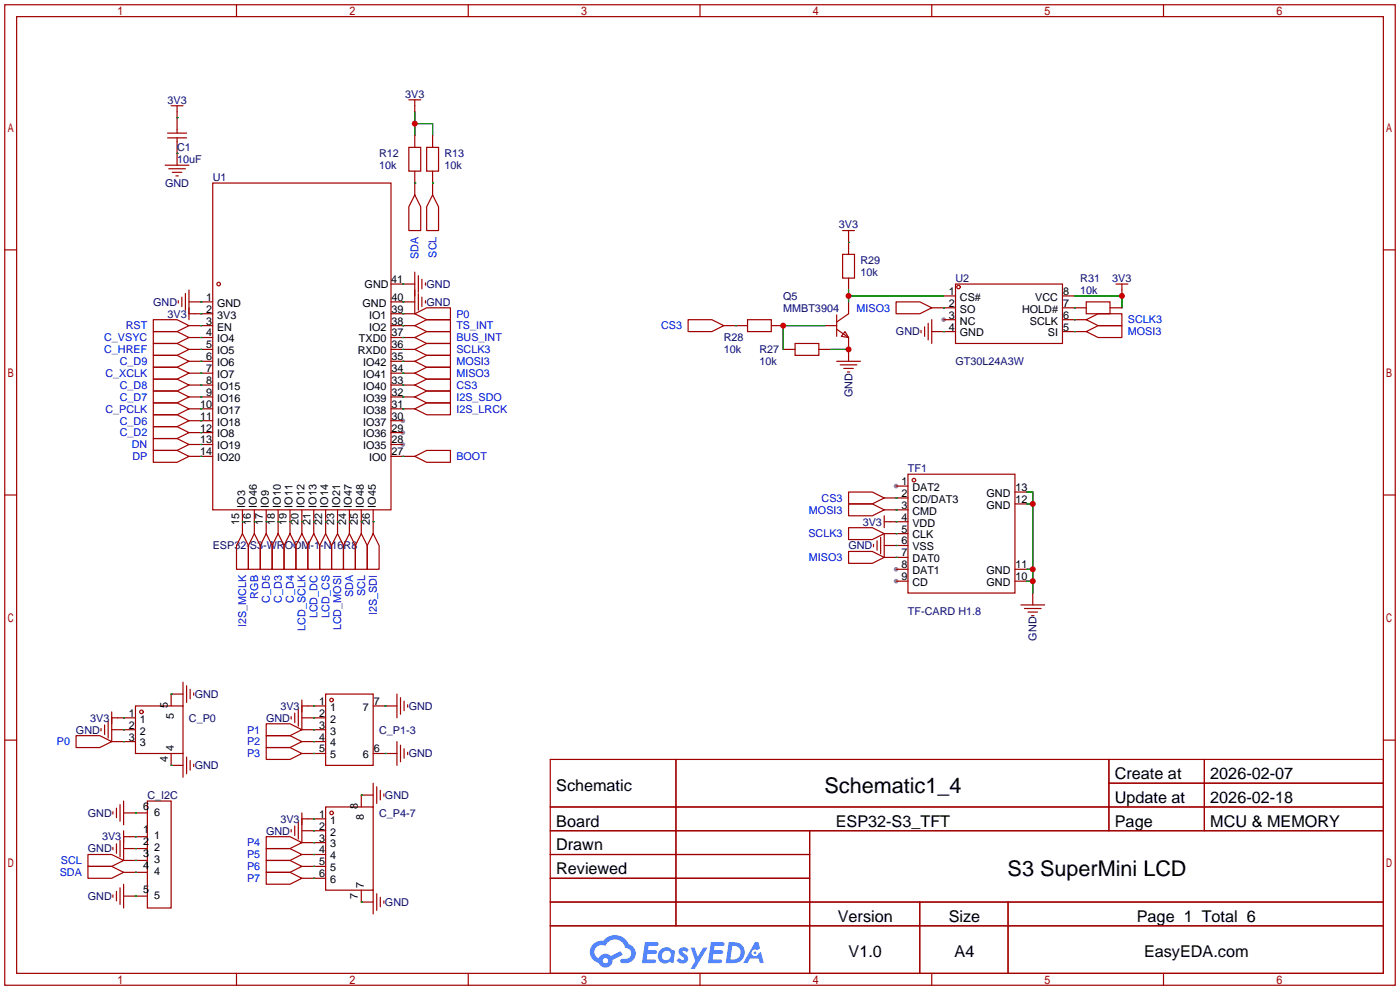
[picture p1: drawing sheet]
<svg xmlns="http://www.w3.org/2000/svg" width="299mm" height="212mm" viewBox="0 0 299 212" stroke-linecap="round" stroke-linejoin="round" font-family="sans-serif">
<g fill="#999">
<circle cx="86.1" cy="95" r=".51"/>
<circle cx="86.1" cy="92.5" r=".51"/>
<circle cx="86.1" cy="89.9" r=".51"/>
<circle cx="201.7" cy="68.3" r=".51"/>
<circle cx="191.5" cy="124.2" r=".51"/>
<circle cx="191.5" cy="121.7" r=".51"/>
<circle cx="191.5" cy="103.9" r=".51"/>
</g>
<g fill="none" stroke="#a10000" stroke-width=".25">
<path d="M1 1h297.2v209.6h-297.2zM3.6 3.6h292.1v204.4h-292.1zM50.5 1v2.6M100.1 1v2.6M149.6 1v2.6M199.1 1v2.6M248.7 1v2.6M1 53.4h2.6M295.7 53.4h2.5M1 105.8h2.6M295.7 105.8h2.5M1 158.2h2.6"/>
<path d="M295.7 158.2h2.5M117.6 162.3h178.1v45.7h-178.1zM117.6 172.5h178.1M117.6 177.5h178.1M144.5 162.3v35.6M173 177.5v30.5M237 162.3v15.2M237 167.4h58.7M257.4 162.3v15.2M117.6 182.6h55.4M117.6 192.8h178.1M117.6 187.7h55.4"/>
<path d="M117.6 197.9h178.1M196.6 192.8v15.2M215.4 192.8v15.2M50.5 208v2.6M100.1 208v2.6M149.6 208v2.6M199.1 208v2.6M248.7 208v2.6"/>
</g>
<g fill="#5487ff">
<path d="M145.3 202.7a1.3 1.3 0 0 1 1.9 .3l-.4 .6a.54 .54 0 0 0-.9-.2l.1 .2a1.34 1.34 0 0 1 .9 1.8 1.47 1.47 0 0 1-2.3-.1l.5-.6 .8 .5a.31 .31 0 0 0 .4-.3 .31 .31 0 0 0-.3-.4 1.12 1.12 0 0 1-.7-1.8z"/>
<path d="M147.6 202.5h.9l.6 2 1.2-2h.9l-2.7 4.6h-.9l1-1.7z"/>
<path d="M137.8 201.4h1.7a1.31 1.31 0 0 1 1.2 .2 .4 .4 0 0 1-.3 .5l-1.8 .1-.1 .9h1.6a.4 .4 0 0 1 .4 .4 .4 .4 0 0 1-.5 .4h-1.6l-.2 1.2h1.4a.46 .46 0 0 1 .5 0 .46 .46 0 0 1 .1 .5l-.4 .2h-2.6z"/>
<path d="M151.9 201.4h1.7a1.32 1.32 0 0 1 1.2 .2 .39 .39 0 0 1-.3 .5l-1.8 .1-.1 .9h1.6a.4 .4 0 0 1 .4 .4 .4 .4 0 0 1-.4 .4h-1.7l-.2 1.2h1.4a.46 .46 0 0 1 .5 0 .46 .46 0 0 1 .1 .5l-.4 .2h-2.6z"/>
<path d="M161.3 201.4h.8l.3 1.3-.6 .4a.75 .75 0 0 0-1.1 .3 .75 .75 0 0 0 .5 1 .75 .75 0 0 0 .9-.7l.5-.2 .6 2.3h-.8l-.3-.9h-1.8l-.5 .9h-1z"/>
<path d="M155.7 201.4l-.6 4.4h1.5a2.27 2.27 0 0 0 2.6-2.2 2.27 2.27 0 0 0-2.7-2.2zM156.5 202.1a1.5 1.5 0 0 1 1.8 1.6 1.5 1.5 0 0 1-1.9 1.4h-.3z"/>
<path d="M141.2 203a1.6 1.6 0 0 0-.3 2.3 1.6 1.6 0 0 0 2.3 .2l.7 .3 .3-2.4-.1-.3-.5-.1a1.58 1.58 0 0 0-2.4 0zM141.8 203.5a.98 .98 0 0 1 1.6 .4 .98 .98 0 0 1-1.1 1.3 .94 .94 0 0 1-.9-.7 .94 .94 0 0 1 .4-1z"/>
<path d="M126.8 201.8a2.37 2.37 0 0 0 1.1 4 1.54 1.54 0 0 0 1.8 1 1.54 1.54 0 0 0 1.2-1.6l2.2-1.1-.5-.8-2 1a1.57 1.57 0 0 0-2.7 .5 1.5 1.5 0 0 1-.7-2.1 1.5 1.5 0 0 1 2.2-.5 2.23 2.23 0 0 1 2.3-1.4 2.23 2.23 0 0 1 2 1.8 1.16 1.16 0 0 1 1.2 1.1 1.16 1.16 0 0 1-1.1 1.2h-.7a.47 .47 0 0 0-.5 .4 .47 .47 0 0 0 .4 .5 2.17 2.17 0 0 0 2.5-.9 2.17 2.17 0 0 0-.3-2.7l-.8-.4a3.2 3.2 0 0 0-5.5-.7l-1.1 .1zM128.8 205.3a.6 .6 0 0 1 1.2 0 .6 .6 0 0 1-1.2 0z"/>
<circle cx="161.4" cy="203.6" r=".28"/>
</g>
<g fill="none" stroke="#a10000" stroke-width=".25">
<path d="M35.3 35.3h5.1M35.8 29.5h4.1M35.8 28.4h4.1M36.1 36.1h3.5M36.6 22.6h2.5M36.8 36.8h2.1M37.6 37.6h.5M37.8 22.6v5.8M37.8 29.5v5.8M45.5 39.1h38.1v69.9h-38.1zM87.4 31.5h2.5v5.1h-2.5zM87.4 21.3h2.5"/>
<path d="M88.6 21.3v2.6M88.6 29v2.5M88.6 36.6v5.1M91.2 31.5h2.5v5.1h-2.5zM92.5 29v2.5M92.5 36.6v5.1M88.6 41.7l1.3 2.5v5.1h-2.5v-5.1zM88.6 58.2v8.9M89.4 58.9v3.6M90.2 59.7v2M92.5 41.7l1.2 2.5v5.1h-2.5v-5.1zM180.1 54.4h2.5v5h-2.5z"/>
<path d="M180.1 49.3h2.5M181.4 49.3v5.1M181.4 59.4v2.6M32.8 68.3h5l2.6 1.3-2.6 1.3h-5zM32.8 70.9h5l2.6 1.2-2.6 1.3h-5zM32.8 73.4h5l2.6 1.3-2.6 1.2h-5zM32.8 75.9h5l2.6 1.3-2.6 1.3h-5zM32.8 78.5h5l2.6 1.3-2.6 1.2h-5zM38.1 64.3v.5M38.9 63.5v2M39.6 62.7v3.6M40.4 64.5h5.1"/>
<path d="M40.4 67.1h5.1M40.4 69.6h5.1M40.4 72.1h5.1M40.4 74.7h5.1M40.4 77.2h5.1M40.4 79.8h5.1M40.4 62v6.3M83.6 64.5h5M83.6 67.1h5M83.6 69.6h5M83.6 72.1h5M83.6 74.7h5"/>
<path d="M83.6 77.2h5M83.6 79.8h5M83.6 60.7h5M88.6 79.8l2.6-1.3h5.1v2.5h-5.1zM88.6 77.2l2.6-1.3h5.1v2.6h-5.1zM88.6 74.7l2.6-1.3h5.1v2.5h-5.1zM88.6 72.1l2.6-1.2h5.1v2.5h-5.1zM88.6 69.6l2.6-1.3h5.1v2.6h-5.1zM88.6 67.1l2.6-1.3h5.1v2.5h-5.1zM89.4 62.7v3.6M90.2 63.5v2M90.9 60.5v.5"/>
<path d="M90.9 64.3v.5M147.1 68.3h5l2.6 1.3-2.6 1.3h-5zM154.7 69.6h5.1M159.8 68.3h5v2.6h-5zM164.8 69.6h2.6M167.4 74.7h2.5M169.9 73.4h5.1v2.5h-5.1zM175 74.7h2.5M176.3 69.6h2.5M178.8 77.2h5.1M178.8 67.3v4.6M178.8 70.4l2.6 1.7"/>
<path d="M179.6 78h3.5M180.3 78.7h2.1M180.6 70.9l.8 1.2-1.6-.2zM181.1 79.5h.5M181.4 64.5v2.6l-2.6 1.7M181.4 72.1v5.1M191.5 64.5h5.1l2.5 1.3-2.5 1.3h-5.1zM196.8 70.6v.5M197.6 69.8v2.1M198.4 69.1v3.5M199.1 65.8h5.1M199.1 70.9h5.1"/>
<path d="M199.1 68.3v5.1M201.7 63.2h2.5M201.7 68.3h2.5M204.2 60.7h22.9v12.7h-22.9zM227.1 63.2h2.5M227.1 65.8h5.1M227.1 68.3h5.1M227.1 70.9h5.1M232.2 64.5h5v2.6h-5zM232.2 70.9l2.5-1.3h5.1v2.5h-5.1zM232.2 68.3l2.5-1.2h5.1v2.5h-5.1zM237.2 65.8h2.6"/>
<path d="M238.5 60.7h2.5M239.8 60.7v2.5M32.8 81h5l2.6 1.3-2.6 1.3h-5zM32.8 83.6h5l2.6 1.2-2.6 1.3h-5zM32.8 86.1h5l2.6 1.3-2.6 1.2h-5zM32.8 88.6h5l2.6 1.3-2.6 1.3h-5zM32.8 91.2h5l2.6 1.3-2.6 1.2h-5zM32.8 93.7h5l2.6 1.3-2.6 1.3h-5zM32.8 96.3h5l2.6 1.2-2.6 1.3h-5zM40.4 82.3h5.1M40.4 84.8h5.1M40.4 87.4h5.1"/>
<path d="M40.4 89.9h5.1M40.4 92.5h5.1M40.4 95h5.1M40.4 97.5h5.1M83.6 82.3h5M83.6 84.8h5M83.6 87.4h5M83.6 89.9h2.5M83.6 92.5h2.5M83.6 95h2.5M83.6 97.5h5M88.6 97.5l2.6-1.2h5.1v2.5h-5.1z"/>
<path d="M88.6 87.4l2.6-1.3h5.1v2.5h-5.1zM88.6 84.8l2.6-1.2h5.1v2.5h-5.1zM88.6 82.3l2.6-1.3h5.1v2.6h-5.1zM51.8 114l1.3 2.6v5.1h-2.6v-5.1zM51.8 109v5M54.4 114l1.2 2.6v5.1h-2.5v-5.1zM54.4 109v5M56.9 114l1.3 2.6v5.1h-2.6v-5.1zM56.9 109v5M59.4 114l1.3 2.6v5.1h-2.5v-5.1zM59.4 109v5M62 114l1.2 2.6v5.1h-2.5v-5.1z"/>
<path d="M62 109v5M64.5 114l1.3 2.6v5.1h-2.6v-5.1zM64.5 109v5M67.1 114l1.2 2.6v5.1h-2.5v-5.1zM67.1 109v5M69.6 114l1.3 2.6v5.1h-2.6v-5.1zM69.6 109v5M72.1 114l1.3 2.6v5.1h-2.5v-5.1zM72.1 109v5M74.7 114l1.2 2.6v5.1h-2.5v-5.1zM74.7 109v5M77.2 114l1.3 2.6v5.1h-2.6v-5.1z"/>
<path d="M77.2 109v5M79.8 114l1.2 2.6v5.1h-2.5v-5.1zM79.8 109v5M181.4 105.2h5l2.6 1.2-2.6 1.3h-5zM181.4 117.9h5l2.6 1.2-2.6 1.3h-5zM181.4 107.7h5l2.6 1.3-2.6 1.2h-5zM181.4 112.8h5l2.6 1.2-2.6 1.3h-5zM186.7 116.3v.5M187.5 115.6v2M188.2 114.8v3.6M189 119.1h5.1M189 116.6h5.1"/>
<path d="M189 114h5.1M189 111.5h5.1M189 109h5.1M189 106.4h5.1M189 110.2v2.6M189 114v5.1M191.5 103.9h2.6M194.1 101.3h22.8v25.4h-22.8zM216.9 105.2h2.6M216.9 107.7h2.6M191.5 121.7h2.6M191.5 124.2h2.6"/>
<path d="M216.9 121.7h2.6M216.9 124.2h2.6M218.2 129.3h5.1M218.9 130h3.6M219.7 130.8h2M220.5 131.6h.5M220.7 126.7v2.6M16.3 157.2h5l2.6 1.3-2.6 1.3h-5zM21.6 155.7v.5M22.4 154.9v2.1M23.1 154.2v3.5M23.9 153.4h5.1"/>
<path d="M23.9 156h5.1M23.9 158.5h5.1M23.9 152.1v6.4M29 150.9h10.1v10.1h-10.1zM39.1 148.3h-2.5v2.6M39.1 145.8v5.1M39.9 146.6v3.5M40.6 147.3v2.1M41.4 148.1v.5M56.9 154.7h5.1l2.5 1.3-2.5 1.2h-5.1zM56.9 157.2h5.1l2.5 1.3-2.5 1.3h-5.1zM56.9 159.8h5.1l2.5 1.2-2.5 1.3h-5.1z"/>
<path d="M62.2 153.2v.5M63 152.4v2M63.8 151.6v3.6M64.5 149.6v6.4M64.5 153.4h5.1M64.5 156h5.1M64.5 158.5h5.1M64.5 150.9h5.1M69.6 148.3h10.2v15.3h-10.2zM79.8 150.9h5M84.8 148.3v5.1M84.8 158.5v5.1"/>
<path d="M85.6 149.1v3.6M85.6 159.3v3.5M86.4 149.9v2M87.1 150.6v.5M24.1 173.5v.5M24.9 172.7v2.1M25.7 172v3.5M25.7 179.6v3.5M26.4 178.8h5.1M26.4 173.7h5.1M26.4 171.2v5.1M26.4 177.5v6.4"/>
<path d="M31.5 171.2h5.1v22.9h-5.1zM36.6 161v2.6h2.5M39.1 161v5.1M39.9 161.8v3.6M40.6 162.6v2M41.4 163.3v.5M56.9 178.8h5.1l2.5 1.3-2.5 1.3h-5.1zM62.2 177.3v.5M63 176.5v2.1M63.8 175.8v3.5M64.5 173.7v6.4M64.5 161h5.1"/>
<path d="M64.5 175h5.1M64.5 177.5h5.1M69.6 172.5h10.2v17.7h-10.2zM79.8 169.9h-2.6v2.6M79.8 167.4v5.1M79.8 161h5M80.5 168.1v3.6M81.3 168.9v2M82 169.7v.5M86.4 160v2.1M87.1 160.8v.5M18.8 185.2h5.1l2.5 1.2-2.5 1.3h-5.1z"/>
<path d="M18.8 182.6h5.1l2.5 1.3-2.5 1.3h-5.1zM24.1 181.1v.5M24.1 191.3v.5M24.9 180.3v2.1M24.9 190.5v2M25.7 189.7v3.6M26.4 181.4h5.1M26.4 183.9h5.1M26.4 186.4h5.1M26.4 191.5h5.1M26.4 189v5.1M56.9 183.9h5.1l2.5 1.3-2.5 1.2h-5.1z"/>
<path d="M56.9 186.4h5.1l2.5 1.3-2.5 1.3h-5.1zM56.9 181.4h5.1l2.5 1.2-2.5 1.3h-5.1zM64.5 180.1h5.1M64.5 182.6h5.1M64.5 185.2h5.1M64.5 187.7h5.1M77.2 190.2v2.6h2.6M79.8 190.2v5.1M80.5 191v3.6M81.3 191.8v2M82 192.5v.5"/>
<circle cx="46.7" cy="60.7" r=".38"/>
<circle cx="204.9" cy="61.3" r=".38"/>
<circle cx="195.3" cy="102.6" r=".38"/>
<circle cx="30.2" cy="152.1" r=".38"/>
<circle cx="70.9" cy="149.6" r=".38"/>
<circle cx="70.9" cy="173.7" r=".38"/>
</g>
<g fill="none" stroke="#008700" stroke-width=".25">
<path d="M37.8 25.1h.1M37.8 32.8h.1M88.6 39.1h.1M88.6 23.9v5.1M88.6 26.4h3.9v2.6M92.5 39.1h.1M181.4 51.8h.1M42.9 69.6h.1M42.9 72.1h.1M42.9 74.7h.1M42.9 77.2h.1M42.9 79.8h.1"/>
<path d="M42.9 67.1h.1M42.9 64.5h.1M86.1 77.2h.1M86.1 74.7h.1M86.1 72.1h.1M86.1 69.6h.1M86.1 67.1h.1M86.1 79.8h.1M86.1 60.7h.1M86.1 64.5h.1M157.2 69.6h.1M176.3 69.6h-8.9v5.1"/>
<path d="M177.5 74.7h3.9M181.4 62v2.5M181.4 63.2h20.3M201.7 65.8h.1M201.7 70.9h.1M229.6 68.3h.1M229.6 70.9h.1M229.6 65.8h.1M229.6 63.2h10.2v2.6M42.9 82.3h.1M42.9 84.8h.1M42.9 87.4h.1"/>
<path d="M42.9 89.9h.1M42.9 92.5h.1M42.9 95h.1M42.9 97.5h.1M86.1 97.5h.1M86.1 87.4h.1M86.1 84.8h.1M86.1 82.3h.1M51.8 111.5h.1M54.4 111.5h.1M56.9 111.5h.1M59.4 111.5h.1"/>
<path d="M62 111.5h.1M64.5 111.5h.1M67.1 111.5h.1M69.6 111.5h.1M72.1 111.5h.1M74.7 111.5h.1M77.2 111.5h.1M79.8 111.5h.1M191.5 114h.1M191.5 109h.1M191.5 119.1h.1M191.5 106.4h.1"/>
<path d="M191.5 111.5h.1M191.5 116.6h.1M219.5 105.2h1.2v21.5M219.5 107.7h1.2M219.5 124.2h1.2M219.5 121.7h1.2M26.4 153.4h.1M26.4 156h.1M26.4 158.5h.1M36.6 148.3h.1M67.1 156h.1M67.1 158.5h.1"/>
<path d="M67.1 150.9h.1M67.1 153.4h.1M82.3 150.9h.1M29 173.7h.1M29 178.8h.1M36.6 163.6h.1M67.1 161h.1M67.1 175h.1M67.1 177.5h.1M77.2 169.9h.1M82.3 161h.1M29 191.5h.1"/>
<path d="M29 186.4h.1M29 183.9h.1M29 181.4h.1M67.1 180.1h.1M67.1 182.6h.1M67.1 185.2h.1M67.1 187.7h.1M77.2 192.8h.1"/>
</g>
<g fill="#c00">
<circle cx="88.6" cy="26.4" r=".63"/>
<circle cx="220.7" cy="124.2" r=".63"/>
<circle cx="220.7" cy="121.7" r=".63"/>
<circle cx="220.7" cy="107.7" r=".63"/>
<circle cx="167.4" cy="69.6" r=".63"/>
<circle cx="181.4" cy="74.7" r=".63"/>
<circle cx="181.4" cy="63.2" r=".63"/>
<circle cx="239.8" cy="63.2" r=".63"/>
</g>
<g font-size="4.6">
<text x="176.2" y="169.4">Schematic1_4</text>
<text x="215.4" y="187.2">S3 SuperMini LCD</text>
</g>
<g font-size="3.5">
<text x="238.3" y="166.5">Create at</text>
<text x="258.7" y="166.5">2026-02-07</text>
<text x="118.9" y="169.1">Schematic</text>
<text x="238.3" y="171.6">Update at</text>
<text x="258.7" y="171.6">2026-02-18</text>
<text x="118.9" y="176.7">Board</text>
<text x="178.6" y="176.7">ESP32-S3_TFT</text>
<text x="238.3" y="176.7">Page</text>
<text x="258.7" y="176.7">MCU &amp; MEMORY</text>
<text x="118.9" y="181.8">Drawn</text>
<text x="118.9" y="186.8">Reviewed</text>
<text x="179.1" y="197">Version</text>
<text x="202.8" y="197">Size</text>
<text x="243" y="197">Page 1 Total 6</text>
<text x="181.4" y="204.6">V1.0</text>
<text x="204" y="204.6">A4</text>
<text x="244.5" y="204.6">EasyEDA.com</text>
</g>
<g font-size="2.3" fill="#000080">
<text x="35.8" y="22.1">3V3</text>
<text x="86.6" y="20.9">3V3</text>
<text x="37.8" y="34.8">10uF</text>
<text x="37.8" y="32.3">C1</text>
<text x="81" y="33.6">R12</text>
<text x="95" y="33.6">R13</text>
<text x="35.3" y="39.9">GND</text>
<text x="45.5" y="38.7">U1</text>
<text x="81" y="36.1">10k</text>
<text x="95" y="36.1">10k</text>
<text x="179.3" y="48.8">3V3</text>
<text x="183.9" y="56.4">R29</text>
<text x="183.9" y="59">10k</text>
<text x="32.7" y="65.3">GND</text>
<text x="91.2" y="61.5">GND</text>
<text x="91.2" y="65.3">GND</text>
<text x="167.4" y="64.1">Q5</text>
<text x="204.2" y="60.2">U2</text>
<text x="230.9" y="60.2">R31</text>
<text x="230.9" y="62.8">10k</text>
<text x="237.7" y="60.2">3V3</text>
<text x="35.8" y="67.9">3V3</text>
<text x="167.4" y="66.6">MMBT3904</text>
<text x="191.5" y="71.7">GND</text>
<text x="154.7" y="72.9">R28</text>
<text x="154.7" y="75.5">10k</text>
<text x="162.3" y="75.5">R27</text>
<text x="162.3" y="78">10k</text>
<text x="204.2" y="78">GT30L24A3W</text>
<text x="182.2" y="84.9" transform="rotate(-90 182.2 84.9)">GND</text>
<text x="194.1" y="100.9">TF1</text>
<text x="184.4" y="112.3">3V3</text>
<text x="45.5" y="117.4">ESP32-S3-WROOM-1-N16R8</text>
<text x="181.3" y="117.4">GND</text>
<text x="194.1" y="131.4">TF-CARD H1.8</text>
<text x="221.5" y="136.9" transform="rotate(-90 221.5 136.9)">GND</text>
<text x="41.6" y="149.1">GND</text>
<text x="19.3" y="154.2">3V3</text>
<text x="40.4" y="154.2">C_P0</text>
<text x="56.9" y="154.2">GND</text>
<text x="59.9" y="151.7">3V3</text>
<text x="87.4" y="151.7">GND</text>
<text x="16.2" y="156.8">GND</text>
<text x="81" y="156.8">C_P1-3</text>
<text x="87.4" y="161.8">GND</text>
<text x="41.6" y="164.4">GND</text>
<text x="31.5" y="170.7">C_I2C</text>
<text x="82.3" y="170.7">GND</text>
<text x="18.8" y="174.5">GND</text>
<text x="21.8" y="179.6">3V3</text>
<text x="56.9" y="178.4">GND</text>
<text x="59.9" y="175.8">3V3</text>
<text x="81" y="174.5">C_P4-7</text>
<text x="18.8" y="182.2">GND</text>
<text x="18.8" y="192.3">GND</text>
<text x="82.3" y="193.6">GND</text>
</g>
<g font-size="2.3" fill="#00f">
<text x="89.5" y="55.3" transform="rotate(-90 89.5 55.3)">SDA</text>
<text x="93.3" y="55" transform="rotate(-90 93.3 55)">SCL</text>
<text x="26.9" y="70.4">RST</text>
<text x="97.5" y="70.4">TS_INT</text>
<text x="97.5" y="67.9">P0</text>
<text x="141.3" y="70.4">CS3</text>
<text x="183.1" y="66.6">MISO3</text>
<text x="241" y="71.7">MOSI3</text>
<text x="241" y="69.1">SCLK3</text>
<text x="22.3" y="72.9">C_VSYC</text>
<text x="22.3" y="75.5">C_HREF</text>
<text x="97.5" y="75.5">SCLK3</text>
<text x="97.5" y="72.9">BUS_INT</text>
<text x="22.5" y="80.6">C_XCLK</text>
<text x="25.6" y="78">C_D9</text>
<text x="25.6" y="83.1">C_D8</text>
<text x="97.5" y="83.1">CS3</text>
<text x="97.5" y="80.6">MISO3</text>
<text x="97.5" y="78">MOSI3</text>
<text x="22.5" y="88.2">C_PCLK</text>
<text x="25.6" y="85.6">C_D7</text>
<text x="97.5" y="88.2">I2S_LRCK</text>
<text x="97.5" y="85.6">I2S_SDO</text>
<text x="25.6" y="90.7">C_D6</text>
<text x="25.6" y="93.3">C_D2</text>
<text x="28.2" y="95.8">DN</text>
<text x="28.3" y="98.3">DP</text>
<text x="97.5" y="98.3">BOOT</text>
<text x="175.6" y="107.2">CS3</text>
<text x="172.9" y="109.8">MOSI3</text>
<text x="172.8" y="114.9">SCLK3</text>
<text x="172.9" y="119.9">MISO3</text>
<text x="55.2" y="127.9" transform="rotate(-90 55.2 127.9)">RGB</text>
<text x="57.7" y="128.8" transform="rotate(-90 57.7 128.8)">C_D5</text>
<text x="60.2" y="128.8" transform="rotate(-90 60.2 128.8)">C_D3</text>
<text x="62.8" y="128.8" transform="rotate(-90 62.8 128.8)">C_D4</text>
<text x="75.5" y="127.7" transform="rotate(-90 75.5 127.7)">SDA</text>
<text x="78" y="127.4" transform="rotate(-90 78 127.4)">SCL</text>
<text x="80.6" y="131.5" transform="rotate(-90 80.6 131.5)">I2S_SDI</text>
<text x="52.6" y="134.1" transform="rotate(-90 52.6 134.1)">I2S_MCLK</text>
<text x="65.3" y="134.9" transform="rotate(-90 65.3 134.9)">LCD_SCLK</text>
<text x="67.9" y="132.2" transform="rotate(-90 67.9 132.2)">LCD_DC</text>
<text x="70.4" y="132" transform="rotate(-90 70.4 132)">LCD_CS</text>
<text x="72.9" y="134.7" transform="rotate(-90 72.9 134.7)">LCD_MOSI</text>
<text x="12.2" y="159.3">P0</text>
<text x="52.8" y="156.8">P1</text>
<text x="52.8" y="159.3">P2</text>
<text x="52.8" y="161.8">P3</text>
<text x="13" y="184.7">SCL</text>
<text x="52.8" y="180.9">P4</text>
<text x="52.8" y="186">P6</text>
<text x="52.8" y="183.4">P5</text>
<text x="12.8" y="187.2">SDA</text>
<text x="52.8" y="188.5">P7</text>
</g>
<g font-size="2.3">
<text x="44.1" y="64.3">1</text>
<text x="46.4" y="65.6">GND</text>
<text x="77.5" y="65.6">GND</text>
<text x="77.9" y="61.5">GND</text>
<text x="83.6" y="60.5">41</text>
<text x="83.7" y="64.3">40</text>
<text x="202.8" y="63">1</text>
<text x="202.8" y="65.6">2</text>
<text x="205.2" y="64.3">CS#</text>
<text x="221.3" y="64.3">VCC</text>
<text x="227.2" y="65.6">7</text>
<text x="227.2" y="63">8</text>
<text x="44.1" y="66.8">2</text>
<text x="44.1" y="69.4">3</text>
<text x="44.1" y="71.9">4</text>
<text x="46.4" y="68.1">3V3</text>
<text x="46.4" y="70.6">EN</text>
<text x="78.9" y="70.6">IO2</text>
<text x="78.9" y="68.1">IO1</text>
<text x="83.7" y="71.9">37</text>
<text x="83.7" y="69.4">38</text>
<text x="83.7" y="66.8">39</text>
<text x="202.8" y="68.1">3</text>
<text x="202.8" y="70.6">4</text>
<text x="205.2" y="66.8">SO</text>
<text x="205.2" y="69.4">NC</text>
<text x="205.2" y="71.9">GND</text>
<text x="218.4" y="66.8">HOLD#</text>
<text x="220.1" y="69.4">SCLK</text>
<text x="224" y="71.9">SI</text>
<text x="227.2" y="70.6">5</text>
<text x="227.2" y="68.1">6</text>
<text x="44.1" y="74.4">5</text>
<text x="44.1" y="77">6</text>
<text x="46.4" y="73.2">IO4</text>
<text x="46.4" y="75.7">IO5</text>
<text x="76.5" y="75.7">RXD0</text>
<text x="76.7" y="73.2">TXD0</text>
<text x="83.7" y="77">35</text>
<text x="83.7" y="74.4">36</text>
<text x="44.1" y="79.5">7</text>
<text x="44.1" y="82.1">8</text>
<text x="46.4" y="78.3">IO6</text>
<text x="46.4" y="80.8">IO7</text>
<text x="46.4" y="83.3">IO15</text>
<text x="77.6" y="83.3">IO40</text>
<text x="77.6" y="80.8">IO41</text>
<text x="77.6" y="78.3">IO42</text>
<text x="83.7" y="82.1">33</text>
<text x="83.7" y="79.5">34</text>
<text x="42.8" y="87.1">10</text>
<text x="42.8" y="89.7">11</text>
<text x="44.1" y="84.6">9</text>
<text x="46.4" y="85.9">IO16</text>
<text x="46.4" y="88.4">IO17</text>
<text x="77.6" y="88.4">IO38</text>
<text x="77.6" y="85.9">IO39</text>
<text x="83.7" y="89.7">30</text>
<text x="83.7" y="87.1">31</text>
<text x="83.7" y="84.6">32</text>
<text x="42.8" y="92.2">12</text>
<text x="42.8" y="94.8">13</text>
<text x="46.4" y="91">IO18</text>
<text x="46.4" y="93.5">IO8</text>
<text x="77.6" y="93.5">IO36</text>
<text x="77.6" y="91">IO37</text>
<text x="83.7" y="94.8">28</text>
<text x="83.7" y="92.2">29</text>
<text x="42.8" y="97.3">14</text>
<text x="46.4" y="96">IO19</text>
<text x="46.4" y="98.6">IO20</text>
<text x="77.6" y="96">IO35</text>
<text x="78.9" y="98.6">IO0</text>
<text x="83.7" y="97.3">27</text>
<text x="192.6" y="106.2">2</text>
<text x="192.6" y="103.7">1</text>
<text x="195" y="107.5">CD/DAT3</text>
<text x="195" y="104.9">DAT2</text>
<text x="210.8" y="106.2">GND</text>
<text x="217" y="104.9">13</text>
<text x="217" y="107.5">12</text>
<text x="51.1" y="112.1" transform="rotate(-90 51.1 112.1)">15</text>
<text x="52.4" y="108.5" transform="rotate(-90 52.4 108.5)">IO3</text>
<text x="53.6" y="112.1" transform="rotate(-90 53.6 112.1)">16</text>
<text x="54.9" y="108.5" transform="rotate(-90 54.9 108.5)">IO46</text>
<text x="56.2" y="112.1" transform="rotate(-90 56.2 112.1)">17</text>
<text x="57.4" y="108.5" transform="rotate(-90 57.4 108.5)">IO9</text>
<text x="58.7" y="112.1" transform="rotate(-90 58.7 112.1)">18</text>
<text x="60" y="108.5" transform="rotate(-90 60 108.5)">IO10</text>
<text x="61.3" y="112.1" transform="rotate(-90 61.3 112.1)">19</text>
<text x="62.5" y="108.5" transform="rotate(-90 62.5 108.5)">IO11</text>
<text x="63.8" y="112.1" transform="rotate(-90 63.8 112.1)">20</text>
<text x="65.1" y="108.5" transform="rotate(-90 65.1 108.5)">IO12</text>
<text x="66.3" y="112.1" transform="rotate(-90 66.3 112.1)">21</text>
<text x="67.6" y="108.5" transform="rotate(-90 67.6 108.5)">IO13</text>
<text x="68.9" y="112.1" transform="rotate(-90 68.9 112.1)">22</text>
<text x="70.1" y="108.5" transform="rotate(-90 70.1 108.5)">IO14</text>
<text x="71.4" y="112.1" transform="rotate(-90 71.4 112.1)">23</text>
<text x="72.7" y="108.5" transform="rotate(-90 72.7 108.5)">IO21</text>
<text x="74" y="112.1" transform="rotate(-90 74 112.1)">24</text>
<text x="75.2" y="108.5" transform="rotate(-90 75.2 108.5)">IO47</text>
<text x="76.5" y="112.1" transform="rotate(-90 76.5 112.1)">25</text>
<text x="77.8" y="108.5" transform="rotate(-90 77.8 108.5)">IO48</text>
<text x="79" y="112.1" transform="rotate(-90 79 112.1)">26</text>
<text x="80.3" y="108.5" transform="rotate(-90 80.3 108.5)">IO45</text>
<text x="192.6" y="113.8">5</text>
<text x="192.6" y="111.3">4</text>
<text x="192.6" y="108.7">3</text>
<text x="195" y="112.5">VDD</text>
<text x="195" y="110">CMD</text>
<text x="210.8" y="108.7">GND</text>
<text x="192.6" y="118.9">7</text>
<text x="192.6" y="116.4">6</text>
<text x="195" y="117.6">VSS</text>
<text x="195" y="115.1">CLK</text>
<text x="192.6" y="124">9</text>
<text x="192.6" y="121.4">8</text>
<text x="195" y="125.2">CD</text>
<text x="195" y="122.7">DAT1</text>
<text x="195" y="120.2">DAT0</text>
<text x="210.8" y="122.7">GND</text>
<text x="210.8" y="125.2">GND</text>
<text x="217" y="121.4">11</text>
<text x="217" y="124">10</text>
<text x="27.5" y="153.2">1</text>
<text x="27.5" y="155.7">2</text>
<text x="29.9" y="154.5">1</text>
<text x="35.9" y="151.2" transform="rotate(-90 35.9 151.2)">5</text>
<text x="37.1" y="153.6" transform="rotate(-90 37.1 153.6)">5</text>
<text x="68.2" y="150.6">1</text>
<text x="68.2" y="153.2">2</text>
<text x="68.2" y="155.7">3</text>
<text x="70.5" y="151.9">1</text>
<text x="70.5" y="154.5">2</text>
<text x="77.5" y="151.9">7</text>
<text x="79.9" y="150.6">7</text>
<text x="27.5" y="158.3">3</text>
<text x="29.9" y="157">2</text>
<text x="29.9" y="159.5">3</text>
<text x="37.1" y="160.6" transform="rotate(-90 37.1 160.6)">4</text>
<text x="68.2" y="158.3">4</text>
<text x="68.2" y="160.8">5</text>
<text x="70.5" y="157">3</text>
<text x="70.5" y="159.5">4</text>
<text x="79.9" y="160.8">6</text>
<text x="35.9" y="162.9" transform="rotate(-90 35.9 162.9)">4</text>
<text x="70.5" y="162.1">5</text>
<text x="77.5" y="162.1">6</text>
<text x="30.6" y="173">6</text>
<text x="76.5" y="172.8" transform="rotate(-90 76.5 172.8)">8</text>
<text x="30.6" y="178.1">1</text>
<text x="32.9" y="179.4">1</text>
<text x="32.9" y="174.3">6</text>
<text x="68.2" y="174.8">1</text>
<text x="68.2" y="177.3">2</text>
<text x="68.2" y="179.9">3</text>
<text x="70.5" y="176">1</text>
<text x="70.5" y="178.6">2</text>
<text x="77.8" y="175.2" transform="rotate(-90 77.8 175.2)">8</text>
<text x="30.6" y="180.6">2</text>
<text x="30.6" y="183.2">3</text>
<text x="30.6" y="185.7">4</text>
<text x="32.9" y="181.9">2</text>
<text x="32.9" y="184.4">3</text>
<text x="68.2" y="182.4">4</text>
<text x="68.2" y="184.9">5</text>
<text x="70.5" y="181.1">3</text>
<text x="70.5" y="183.7">4</text>
<text x="30.6" y="190.8">5</text>
<text x="32.9" y="187">4</text>
<text x="68.2" y="187.5">6</text>
<text x="70.5" y="186.2">5</text>
<text x="70.5" y="188.7">6</text>
<text x="77.8" y="189.8" transform="rotate(-90 77.8 189.8)">7</text>
<text x="32.9" y="192.1">5</text>
<text x="76.5" y="192.1" transform="rotate(-90 76.5 192.1)">7</text>
</g>
</svg>
